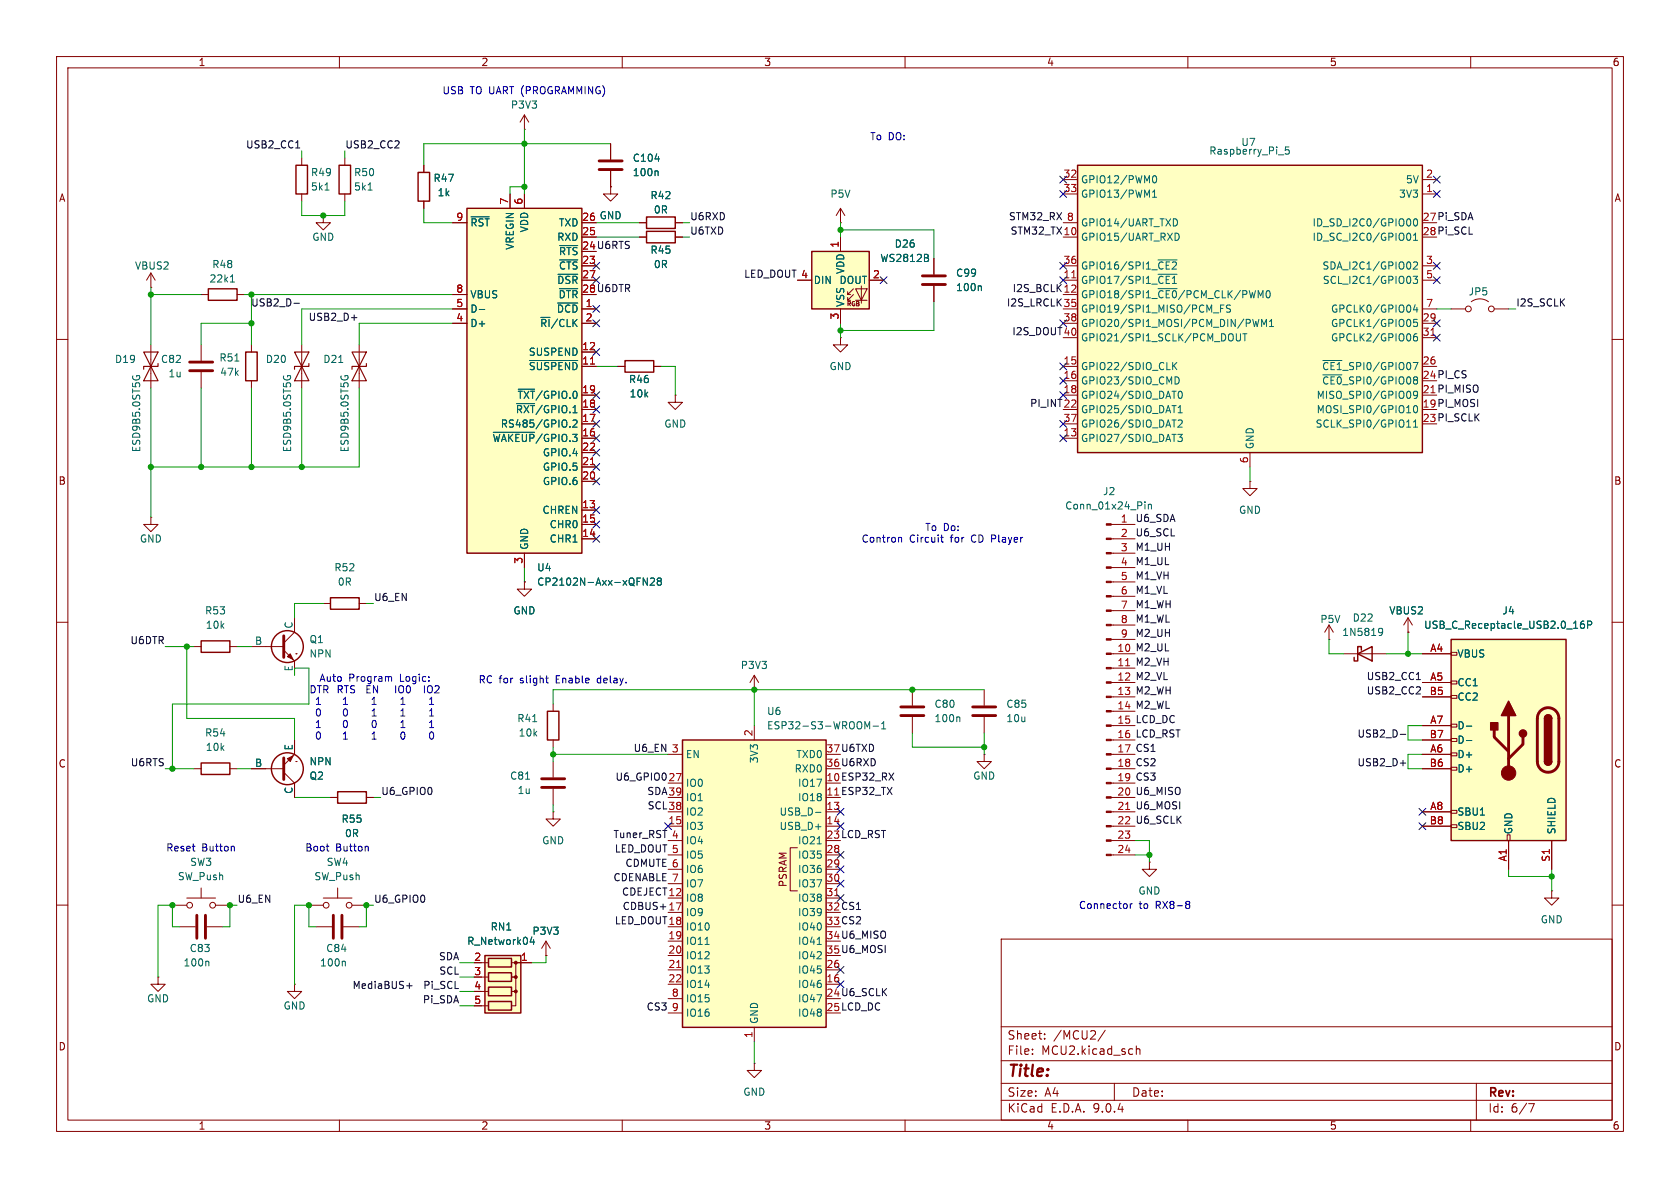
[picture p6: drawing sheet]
<svg xmlns="http://www.w3.org/2000/svg" width="297mm" height="210mm" viewBox="0 0 297 210" stroke-linecap="round" stroke-linejoin="round" font-family="sans-serif">
<g fill="none" stroke="#840000" stroke-width=".18">
<path d="M10 10h277v190h-277zM12 12h273v186h-273zM60 10v2M110 10v2M160 10v2M210 10v2M260 10v2M10 60h2M285 60h2M196.4 92.7h4.3M196.4 95.3h4.3M196.4 97.8h4.3"/>
<path d="M10 110h2M196.4 100.3h4.3M196.4 102.9h4.3M196.4 105.4h4.3M196.4 108h4.3M196.4 110.5h4.3M196.4 113h4.3M196.4 115.6h4.3M196.4 118.1h4.3M285 110h2M196.4 120.7h4.3M196.4 123.2h4.3"/>
<path d="M196.4 125.7h4.3M196.4 128.3h4.3M196.4 130.8h4.3M196.4 133.4h4.3M196.4 135.9h4.3M196.4 138.4h4.3M196.4 141h4.3M196.4 143.5h4.3M196.4 146.1h4.3M196.4 148.6h4.3M196.4 151.1h4.3M10 160h2"/>
<path d="M177 166h108v32h-108zM285 160h2M60 198v2M110 198v2M160 198v2M177 194.5h108M177 191.5h108M177 187.5h108M177 181.5h108M182.5 186.3v.1M182.5 185.5v.1M184.7 183.6v.1"/>
<path d="M184.7 182.8v.1M195.4 182.1l-1.3 2M197 191.5v3M200.9 184.9v1.5M200.9 185.5l.2-.1 .4 .1v.9M210 198v2M260 198v2M261 191.5v6.5M270.2 195.1h1l-.6 1.5"/>
</g>
<g fill="#840000" stroke="#840000" stroke-width=".18">
<path d="M195.6 92.6h.8v.2h-.8z"/>
<path d="M195.6 95.1h.8v.3h-.8z"/>
<path d="M195.6 97.7h.8v.2h-.8z"/>
<path d="M195.6 100.2h.8v.3h-.8z"/>
<path d="M195.6 102.7h.8v.3h-.8z"/>
<path d="M195.6 105.3h.8v.2h-.8z"/>
<path d="M195.6 107.8h.8v.3h-.8z"/>
<path d="M195.6 110.4h.8v.2h-.8z"/>
<path d="M195.6 112.9h.8v.3h-.8z"/>
<path d="M195.6 115.4h.8v.3h-.8z"/>
<path d="M195.6 118h.8v.2h-.8z"/>
<path d="M195.6 120.5h.8v.3h-.8z"/>
<path d="M195.6 123.1h.8v.2h-.8z"/>
<path d="M195.6 125.6h.8v.3h-.8z"/>
<path d="M195.6 128.1h.8v.3h-.8z"/>
<path d="M195.6 130.7h.8v.2h-.8z"/>
<path d="M195.6 133.2h.8v.3h-.8z"/>
<path d="M195.6 135.8h.8v.2h-.8z"/>
<path d="M195.6 138.3h.8v.3h-.8z"/>
<path d="M195.6 140.8h.8v.3h-.8z"/>
<path d="M195.6 143.4h.8v.2h-.8z"/>
<path d="M195.6 145.9h.8v.3h-.8z"/>
<path d="M195.6 148.5h.8v.2h-.8z"/>
<path d="M195.6 151h.8v.3h-.8z"/>
</g>
<path d="M199 117.7h.7M199 143.1h.7" fill="none" stroke="#a90000" stroke-width=".18"/>
<path d="M202.4 88.7v.1M202.4 89.1v.9M203 89.1v.9M203 89.3l.2-.2 .3 .1 .1 .8" fill="none" stroke="#006464" stroke-width=".18"/>
<path d="M82.5 36.8h20.4v61h-20.4z" fill="#ffffc2"/>
<g fill="none" stroke="#840000" stroke-width=".25">
<path d="M82.5 36.8h20.4v61h-20.4zM59.7 140h5.1v2h-5.1z"/>
<circle cx="50.8" cy="114.3" r="2.82"/>
</g>
<g fill="none" stroke="#840000" stroke-width=".18">
<path d="M57.1 38.1v1.3h1.3l-1.3 1.2-1.2-1.2h1.2M57.1 38.1h.1M80 39.4h2.5M90.2 34.3v2.5M92.7 34.3v2.5M107.9 25.4v2.8M107.9 30.2v2.8M80 52.1h2.5M80 54.6h2.5M80 57.2h2.5M102.9 54.6h2.5M102.9 57.2h2.5"/>
<path d="M102.9 41.9h2.5M102.9 47h2.5M102.9 49.5h2.5M148.6 59.7v1.3h1.3l-1.3 1.2-1.3-1.2h1.3M148.6 59.7h.1M102.9 62.2h2.5M102.9 64.8h2.5M102.9 69.9h2.5M102.9 72.4h2.5M102.9 74.9h2.5M102.9 77.5h2.5M26.7 91.4v1.3h1.2l-1.2 1.3-1.3-1.3h1.3"/>
<path d="M26.7 91.4h.1M92.7 97.8v2.5M102.9 80h2.5M102.9 82.6h2.5M102.9 85.1h2.5M102.9 90.2h2.5M102.9 92.7h2.5M102.9 95.3h2.5M44.4 114.3h5.8M50.2 114.9l1.9 1.9v2.6M52.1 109.2v2.6l-1.9 1.9M52.3 115.6h.1"/>
<path d="M161.3 121.9v2.8M161.3 126.7v2.8M33 158.8h5.1M35.6 157v1.8M57.1 158.8h5.1M58.4 141h1.3M59.7 157v1.8M64.8 141h1.2M203.2 152.4v1.3h1.3l-1.3 1.2-1.3-1.2h1.3M203.2 152.4h.1M27.9 172.7v1.3h1.3l-1.3 1.3-1.2-1.3h1.2M27.9 172.7h.1"/>
<path d="M30.5 160h2.5M31.7 163.8h2.8M36.6 163.8h2.8M38.1 160h2.5M52.1 174v1.3h1.2l-1.2 1.2-1.3-1.2h1.3M52.1 174h.1M54.6 160h2.5M62.2 160h2.6"/>
<circle cx="33.5" cy="160" r=".51"/>
<circle cx="37.6" cy="160" r=".51"/>
<circle cx="57.7" cy="160" r=".51"/>
<circle cx="61.7" cy="160" r=".51"/>
</g>
<g fill="none" stroke="#006464" stroke-width=".18">
<path d="M83.3 38.3h3.2M115.8 28.1h.8M116.2 30.2l.1 .2v.7M84.7 54.7h1M98.6 53.6h3.5M98.6 48.5h3.5M98.9 51h3.2M98.9 43.4h3.2M98.9 45.9h3.2M87.2 76.4h7.3M91.3 71.3h3.2M91.6 68.8h2.9"/>
<path d="M93.6 63.7h8.5M100.7 75.4v.1M101.3 74.4l.5-.2 .2 .4-.8 .9h.8M113.7 102.2l.7 1.2v-1.2M115 102.3l.5-.1 .2 .3-.8 .9h.8M116.4 102.7l-.2-.2 .2-.3h.3l.2 .2-.2 .3M116.4 102.7l-.2 .3 .1 .3 .1 .1h.4l.1-.2v-.2l-.2-.3M116.4 102.7h.3M169.5 126.7l.2 .2v.7M36.7 169.9l.2 .2v.7"/>
</g>
<path d="M104.4 64.4h.7M104.4 82.1h.7" fill="none" stroke="#a90000" stroke-width=".18"/>
<path d="M105.9 28.4h4.1M105.9 30h4.1M50.2 112.4v3.8M159.3 125h4M159.3 126.5h4M34.8 161.8v4.1M36.3 161.8v4.1" fill="none" stroke="#840000" stroke-width=".51"/>
<path d="M50.8 116.1l.5-.5 .5 1z" fill="#840000" stroke="#840000" stroke-width=".18"/>
<path d="M256.5 113h20.4v35.6h-20.4z" fill="#ffffc2"/>
<g fill="none" stroke="#840000" stroke-width=".18">
<path d="M251.5 115.6h5M256.5 115.3h1.1v.5h-1.1zM174 133.4v1.2h1.3l-1.3 1.3-1.3-1.3h1.3M174 133.4h.1M174 121.9v2.8M174 126.7v2.8M251.5 120.7h5M251.5 123.2h5M251.5 128.3h5M251.5 130.8h5M251.5 133.4h5M251.5 135.9h5"/>
<path d="M256.5 120.4h1.1v.5h-1.1zM256.5 122.9h1.1v.5h-1.1zM256.5 128h1.1v.5h-1.1zM256.5 130.6h1.1v.5h-1.1zM256.5 133.1h1.1v.5h-1.1zM256.5 135.6h1.1v.5h-1.1zM251.5 143.5h5M251.5 146.1h5M256.5 143.3h1.1v.5h-1.1zM256.5 145.8h1.1v.5h-1.1zM266.4 147.6h.6v1h-.6zM266.7 148.6v5.1"/>
<path d="M274.3 148.6v5.1M55.9 163.8h2.8M60.7 163.8h2.8"/>
</g>
<path d="M256.5 113h20.4v35.6h-20.4zM273 127a.64 .64 0 0 1 .7-.6 .64 .64 0 0 1 .6 .6M273 134.6a.64 .64 0 0 0 .7 .7 .64 .64 0 0 0 .6-.7" fill="none" stroke="#840000" stroke-width=".25"/>
<path d="M172 125h4M172 126.5h4M264.2 129v1.3l2.5 2.5M266.7 126.5v10.2M269.2 130.3v1.3l-2.5 2.5M272.3 125.7a1.91 1.91 0 0 1 2.1-.5 1.91 1.91 0 0 1 1.2 1.8v7.6a1.91 1.91 0 0 1-1.9 1.9 1.91 1.91 0 0 1-1.9-1.9v-7.7l.2-.7zM58.9 161.8v4.1M60.5 161.8v4.1" fill="none" stroke="#840000" stroke-width=".51"/>
<g fill="#840000" stroke="#840000" stroke-width=".25">
<path d="M273 127h1.3v7.6h-1.3z"/>
<path d="M273.2 126.6a.64 .64 0 0 1 .7-.2 .64 .64 0 0 1 .4 .6h-1.3z"/>
<path d="M273 134.6h1.3a.64 .64 0 0 1-.6 .7 .64 .64 0 0 1-.7-.7z"/>
<path d="M266.7 124l1.3 2.5h-2.6z"/>
<path d="M263.5 127.8h1.3v1.2h-1.3z"/>
<circle cx="269.2" cy="129.7" r=".63"/>
</g>
<circle cx="266.7" cy="136.7" r="1.27" fill="#840000" stroke="#840000" stroke-width=".18"/>
<path d="M280 109.8l-.4 .1a.86 .86 0 0 0 0 1.2l.5-.2v-.4l-.2-.2h-.3l-.2 .2M280.7 110.5l.6-.1 .1-.2-.1-.3-.6-.1v1.3M259.2 128.4h1M259.2 130.9h1M60.9 169.9l.2 .2v.7" fill="none" stroke="#006464" stroke-width=".18"/>
<path d="M85.7 168.9h6.4v10.2h-6.4z" fill="#ffffc2"/>
<g fill="none" stroke="#840000" stroke-width=".25">
<path d="M114.3 40.9h5.1v2h-5.1zM35.6 113.3h5v2h-5zM58.4 105.7h5.1v2h-5.1zM35.6 134.9h5v2h-5zM96.8 125.7h2v5.1h-2zM85.7 168.9h6.4v10.2h-6.4zM86.4 169.4h4v1.5h-4zM86.4 172h4v1.5h-4zM86.4 174.5h4v1.5h-4zM86.4 177h4v1.6h-4z"/>
<circle cx="50.8" cy="135.9" r="2.82"/>
</g>
<g fill="#840000" stroke="#840000" stroke-width=".18">
<path d="M50.8 134.1l1-.5-.5 1z"/>
<circle cx="91.2" cy="170.2" r=".25"/>
<circle cx="91.2" cy="172.7" r=".25"/>
<circle cx="91.2" cy="175.3" r=".25"/>
</g>
<g fill="none" stroke="#840000" stroke-width=".18">
<path d="M107.9 33v1.3h1.3l-1.3 1.3-1.2-1.3h1.2M107.9 33h.1M113 41.9h1.3M119.4 41.9h1.2M119.4 69.9v1.2h1.2l-1.2 1.3-1.3-1.3h1.3M119.4 69.9h.1M34.3 114.3h1.3M40.6 114.3h1.3M57.1 106.7h1.3M63.5 106.7h1.3M92.7 102.9v1.2h1.3l-1.3 1.3-1.3-1.3h1.3M92.7 102.9h.1"/>
<path d="M133.3 119.4l-.7 1.3M133.3 119.4l.8 1.3M133.3 119.4v2.5M34.3 135.9h1.3M40.6 135.9h1.3M44.4 135.9h5.8M50.2 136.5l1.9 1.9v2.6M52.1 130.8v2.6l-1.9 1.9M52.3 134.6h.1M97.8 124.5v1.2M97.8 130.8v1.3M97.8 134.6v2.8"/>
<path d="M97.8 139.4v2.8M133.3 121.9h.1M97.8 143.5v1.3h1.3l-1.3 1.3-1.3-1.3h1.3M97.8 143.5h.1M274.3 157.5v1.3h-1.3l1.3 1.2 1.3-1.2h-1.3M274.3 157.5h.1M85.1 170.2h1.3M85.1 172.7h1.3M85.1 175.3h1.3M85.1 177.8h1.3M90.4 170.2h.8v2.5h-.8h.8v2.6h-.8h.8v2.5h-.8M91.4 170.2h2.6"/>
</g>
<path d="M92.9 137.7h.7M94.2 127.6h.7M94 165.6l-.3 .9h.8M94.3 166.1v.8" fill="none" stroke="#006464" stroke-width=".18"/>
<path d="M50.2 134v3.8M95.8 137.7h4M95.8 139.2h4" fill="none" stroke="#840000" stroke-width=".51"/>
<path d="M190.5 29.2h61v50.8h-61z" fill="#ffffc2"/>
<path d="M59.9 29.2h2.1v5.1h-2.1zM73.9 30.5h2v5.1h-2zM114.3 38.4h5.1v2h-5.1zM190.5 29.2h61v50.8h-61zM36.8 51.1h5.1v2h-5.1zM240 115.6l2.6-1.3v2.5zM240.7 114.9v-.6h-.7v2.5h-.6v-.6" fill="none" stroke="#840000" stroke-width=".25"/>
<g fill="none" stroke="#840000" stroke-width=".18">
<path d="M61 27.9v1.3M61 34.3v1.3M74.9 29.2v1.3M74.9 35.6v1.2M113 39.4h1.3M119.4 39.4h1.2M188 31.8h2.5M188 34.3h2.5M188 39.4h2.5M251.5 31.8h2.5M251.5 34.3h2.5M26.7 50.8h.1"/>
<path d="M26.7 48.3v2.5M26.7 48.3l-.8 1.2M26.7 48.3l.7 1.2M35.6 52.1h1.2M41.9 52.1h1.3M188 41.9h2.5M188 47h2.5M188 49.5h2.5M188 52.1h2.5M188 54.6h2.5M188 57.2h2.5M188 59.7h2.5"/>
<path d="M251.5 47h2.5M251.5 49.5h2.5M251.5 54.6h2.5M251.5 57.2h2.5M251.5 59.7h2.5M26.7 61v7.6M35.6 61v2.8M35.6 65.8v2.8M53.3 61v7.6M188 64.8h2.5M188 67.3h2.5M188 69.9h2.5"/>
<path d="M188 72.4h2.5M188 74.9h2.5M188 77.5h2.5M251.5 64.8h2.5M221 80v2.6M234.9 113h.1M234.9 110.5l-.7 1.3M234.9 110.5l.8 1.3M234.9 110.5v2.5M237.5 115.6h7.6M248.9 111.8h.1M248.9 109.2l.8 1.3"/>
<path d="M248.9 109.2l-.7 1.3M248.9 109.2v2.6M96.5 168.9h.1M96.5 166.4l-.7 1.2M96.5 166.4l.8 1.2M96.5 166.4v2.5"/>
</g>
<g fill="none" stroke="#006464" stroke-width=".18">
<path d="M65.1 33.6h.7M203.7 31.5l.2-.3 .2-.1a.68 .68 0 0 1 .4 .6 .68 .68 0 0 1-.4 .6l-.2-.1-.2-.4M203.7 34.9h.8M203.7 34l.4-.4v1.3M207.7 38.7a.68 .68 0 0 1 .5 .6 .68 .68 0 0 1-.5 .6M226 27.4h1M227.9 26h-.6l-.1 .6 .2-.1h.4l.1 .2v.4l-.2 .1-.5-.1M249.3 38.8l.1 .4-.1 .6M250 38.8l.2-.1a.68 .68 0 0 1 .4 .6 .68 .68 0 0 1-.4 .6l-.2-.1-.1-.3zM40.7 49.9h.8M41 48.8l.1-.2v1.3M204.7 45.9h3.4"/>
<path d="M204.7 48.5h3.4M204.7 51h3.4M207.7 41.2a.64 .64 0 0 1 .8 .7 .64 .64 0 0 1-.8 .6M214.5 55.3h1M215.8 54.5h.4M216.4 53.9h-.6v1.3M217.5 54l-.4-.1-.2 .1v.4l.5 .2 .1 .3-.2 .3-.5-.1M218.6 59v1l.2 .3 .4-.1 .1-.2v-1M219.7 59h.7M220.1 59v1.3M221.5 56.5l.3 1.2 .2-.9 .3 .9 .3-1.2M223 57.7v-1.2l.5 .9 .4-.9v1.2"/>
<path d="M223.9 51.5l.2-.1a.68 .68 0 0 1 .5 .6 .68 .68 0 0 1-.5 .6l-.2-.1-.1-.3zM224.4 57.7h.8M224.4 56.8l.4-.3v1.2M249 41.2a.68 .68 0 0 1 .4 .7 .68 .68 0 0 1-.4 .6M249.3 49.1v.8M249.8 48.8h.8l-.4 .5 .3 .1v.6l-.1 .1-.6-.1M249.9 42.5h.7M249.9 46.4l.5-.1 .2 .4-.8 .9h.8M249.9 41.6l.3-.4v1.3M250.2 53.9l-.3 .9h.8M250.5 59l-.4 .1a.86 .86 0 0 0 0 1.2l.4-.2 .1-.4-.2-.2h-.4l-.1 .2M250.5 54.3v.9"/>
<path d="M250.5 56.5h-.6v.6l.2-.2 .4 .1 .1 .2-.1 .4-.1 .1-.5-.1M23.5 66.5l-.1 .3M24.2 66.6v-.2h.4l.1 .4M50.2 66.5l-.1 .3M50.8 66.6v-.2h.5l.1 .4M207.3 64.1v1.2M207.5 64.6l.5 .7M207.7 66.6a.64 .64 0 0 1 .8 .7 .64 .64 0 0 1-.8 .6M208 64.1l-.7 .7M208.2 76.8h.8l-.4 .5 .3 .1v.5l-.1 .1-.6-.1M208.3 74.4l.5-.2 .2 .4-.8 .9h.8M208.3 73h.7"/>
<path d="M208.3 72.1l.3-.4v1.3M208.4 69.3l.2-.1a.68 .68 0 0 1 .4 .6 .68 .68 0 0 1-.4 .6l-.2-.1-.1-.4zM233.9 63.7h3.3M233.9 66.3h3.3M248.7 75.5h.7M249.9 75.5h.7M249.9 74.6l.3-.4v1.3M250 71.8l.2-.1a.68 .68 0 0 1 .4 .6 .68 .68 0 0 1-.4 .7l-.2-.2-.1-.3zM250.6 69.7l-.2 .2h-.4l-.1-.2 .1-.5h.4l.1 .1a.84 .84 0 0 1-.3 1.1h-.2M243.8 111.1h.4l.2 .1a.84 .84 0 0 1-.3 1.1h-.3M244.4 111.6l-.2 .3-.4-.1"/>
</g>
<path d="M189.5 49.1h.7M253 59.3h.7" fill="none" stroke="#a90000" stroke-width=".18"/>
<path d="M33.5 64h4.1M33.5 65.5h4.1" fill="none" stroke="#840000" stroke-width=".51"/>
<path d="M25.4 62.2h2.5l-1.2 2.6zM26.7 64.8l1.2 2.5h-2.5zM27.9 64.3v.5h-2.5v.5M52.1 62.2h2.5l-1.3 2.6zM53.3 64.8l1.3 2.5h-2.5zM54.6 64.3v.5h-2.5v.5" fill="none" stroke="#840000" stroke-width=".2"/>
<path d="M120.6 130.8h25.4v50.8h-25.4z" fill="#ffffc2"/>
<path d="M43.4 62.2h2.1v5.1h-2.1zM120.6 130.8h25.4v50.8h-25.4z" fill="none" stroke="#840000" stroke-width=".25"/>
<g fill="none" stroke="#840000" stroke-width=".18">
<path d="M92.7 22.9h.1M92.7 20.3l-.8 1.3M92.7 20.3l.8 1.3M92.7 20.3v2.6M148.6 39.4h.1M148.6 36.8l-.8 1.3M148.6 36.8l.8 1.3M148.6 36.8v2.6M165.1 45.7v2.8M165.1 50.5v2.8M44.4 61v1.2M44.4 67.3v1.3"/>
<path d="M63.5 61v7.6M221 85.1v1.3h1.2l-1.2 1.2-1.3-1.2h1.3M221 85.1h.1M118.1 133.4h2.5M118.1 138.4h2.5M133.3 128.3v2.5M118.1 141h2.5M118.1 143.5h2.5M118.1 146.1h2.5M118.1 148.6h2.5M118.1 151.1h2.5M118.1 153.7h2.5"/>
<path d="M118.1 156.2h2.5M118.1 158.8h2.5M141 149.9h-1.3v7.6h1.3M146 143.5h2.6M146 146.1h2.6M146 151.1h2.6M146 153.7h2.6M146 156.2h2.6M146 158.8h2.6M118.1 161.3h2.5M118.1 163.8h2.5M118.1 166.4h2.5"/>
<path d="M118.1 168.9h2.5M118.1 171.5h2.5M118.1 174h2.5M118.1 176.5h2.5M118.1 179.1h2.5M146 171.5h2.6M146 174h2.6M133.3 188v1.2h1.3l-1.3 1.3-1.2-1.3h1.2M133.3 188h.1M133.3 181.6v2.6"/>
</g>
<g fill="none" stroke="#006464" stroke-width=".18">
<path d="M173.3 50.5l.2 .2v.7M41.5 63.8h.7M59.9 64.1h.7M60.3 66.5v.3M61 66.6v-.2h.4l.1 .4M153.3 128.5l.4-.9v1.2M154.4 128.4h.9M155.9 128.8h.7M155.9 127.9l.3-.3v1.2M144.2 143.6h.9M144.5 149.2h.7M124.6 166.9h.8"/>
<path d="M144.5 166.9h.7"/>
</g>
<path d="M147.6 158.3h.7M119.6 171h.7" fill="none" stroke="#a90000" stroke-width=".18"/>
<path d="M163.1 48.8h4M163.1 50.3h4" fill="none" stroke="#840000" stroke-width=".51"/>
<path d="M62.2 62.2h2.6l-1.3 2.6zM63.5 64.8l1.3 2.5h-2.6zM64.8 64.3v.5h-2.6v.5" fill="none" stroke="#840000" stroke-width=".2"/>
<path d="M143.5 44.5h10.2v10.1h-10.2z" fill="#ffffc2"/>
<g fill="none" stroke="#840000" stroke-width=".18">
<path d="M53.3 27.9v1.3M53.3 34.3v1.3M74.9 29.2v1.3M74.9 35.6v1.2M80 39.4h2.5M90.2 34.3v2.5M92.7 34.3v2.5M107.9 33h.1M107.9 25.4v2.8M107.9 30.2v2.8M113 39.4h1.3M119.4 39.4h1.2"/>
<path d="M80 52.1h2.5M80 54.6h2.5M80 57.2h2.5M102.9 49.5h2.5M102.9 54.6h2.5M102.9 41.9h2.5M102.9 57.2h2.5M102.9 47h2.5M113 41.9h1.3M119.4 41.9h1.2M141 49.5h2.5M148.6 41.9v2.6"/>
<path d="M148.6 54.6v2.6M149.9 52.1h.5M149.9 53.1h.5M150.9 51.1l-1 1v-.5M150.9 52.1l-1 1v-.5M151.3 51.1h2l-1 2zM151.3 53.1h2M152.3 50.5v3.1M153.7 49.5h2.5M165.1 45.7v2.8M165.1 50.5v2.8M256.5 54.6h2.6"/>
<path d="M260.1 53.3a2.54 2.54 0 0 1 3 0M264.2 54.6h2.5M102.9 64.8h2.5M102.9 62.2h2.5M102.9 69.9h2.5M102.9 72.4h2.5M102.9 74.9h2.5M102.9 77.5h2.5M109.2 64.8h1.3M115.6 64.8h1.2M92.7 97.8v2.5M102.9 80h2.5"/>
<path d="M102.9 82.6h2.5M102.9 85.1h2.5M102.9 90.2h2.5M102.9 92.7h2.5M102.9 95.3h2.5M92.7 102.9h.1M248.9 111.8h.1M251.5 115.6h5M44.4 135.9h2.6M52.1 130.8v2.6M52.1 138.4v2.6M251.5 120.7h5"/>
<path d="M251.5 123.2h5M251.5 128.3h5M251.5 130.8h5M251.5 133.4h5M251.5 135.9h5M58.4 141h1.3M64.8 141h1.2M251.5 143.5h5M251.5 146.1h5M266.7 148.6v5.1M274.3 148.6v5.1M91.4 170.2h2.6"/>
<path d="M96.5 168.9h.1"/>
<circle cx="259.6" cy="54.6" r=".51"/>
<circle cx="263.7" cy="54.6" r=".51"/>
</g>
<path d="M52.3 29.2h2.1v5.1h-2.1zM143.5 44.5h10.2v10.1h-10.2zM110.5 63.8h5.1v2h-5.1z" fill="none" stroke="#840000" stroke-width=".25"/>
<g fill="none" stroke="#006464" stroke-width=".18">
<path d="M57.5 33.6h.7M83.3 38.3h3.2M115.8 28.1h.8M116.2 30.2l.1 .2v.7M84.7 54.7h1M98.6 53.6h3.5M98.6 48.5h3.5M98.9 51h3.2M98.9 43.4h3.2M98.9 45.9h3.2M164 45.6l.2 .2-.2 .4M164 45.1v.3"/>
<path d="M173.3 50.5l.2 .2v.7M87.2 76.4h7.3M91.3 71.3h3.2M91.6 68.8h2.9M93.6 63.7h8.5M100.7 75.4v.1M101.3 74.4l.5-.2 .2 .4-.8 .9h.8M113.7 102.2l.7 1.2v-1.2M115 102.3l.5-.1 .2 .3-.8 .9h.8M116.4 102.7l-.2-.2 .2-.3h.3l.2 .2-.2 .3M116.4 102.7l-.2 .3 .1 .3 .1 .1h.4l.1-.2v-.2l-.2-.3M116.4 102.7h.3"/>
<path d="M280 109.8l-.4 .1a.86 .86 0 0 0 0 1.2l.5-.2v-.4l-.2-.2h-.3l-.2 .2M280.7 110.5l.6-.1 .1-.2-.1-.3-.6-.1v1.3M259.2 128.4h1M259.2 130.9h1M94 165.6l-.3 .9h.8M94.3 166.1v.8"/>
</g>
<path d="M52.3 26.2h.7M52 53.6h.9M62.1 56.2h1M247.5 134.9h1M247.5 129.8h1M250.4 120.1h.7M71.9 174.3h1M72.4 173.8v.9" fill="none" stroke="#0f0f0f" stroke-width=".18"/>
<g fill="none" stroke="#009600" stroke-width=".18">
<path d="M53.3 26.7v1.2M53.3 35.6v2.5h7.7v-2.5M61 26.7v1.2M74.9 36.8v2.6h5.1M92.7 22.9v11.4M92.7 33h-2.5v1.3M105.4 39.4h7.6M107.9 25.4h-33v3.8M120.6 39.4h1.3M148.6 39.4v2.5M26.7 52.1h8.9M26.7 50.8v10.2"/>
<path d="M43.2 52.1h36.8M44.4 52.1v8.9M44.4 57.2h-8.8v3.8M80 54.6h-26.7v6.4M80 57.2h-16.5v3.8M105.4 41.9h7.6M120.6 41.9h1.3M148.6 40.6h16.5v5.1M148.6 57.2v2.5M165.1 53.3v5.1h-16.5M254 54.6h2.5M266.7 54.6h1.3"/>
<path d="M26.7 68.6v22.8M35.6 68.6v14M44.4 68.6v14M53.3 68.6v14M63.5 68.6v14h-36.8M105.4 64.8h3.8M116.8 64.8h2.6v5.1M221 82.6v2.5M29.2 114.3h5.1M33 114.3v12.7h19.1v3.8M41.9 114.3h2.5M52.1 119.4v-1.3h2.5v6.4h-24.1v11.4"/>
<path d="M57.1 106.7h-5v2.5M64.8 106.7h1.2M92.7 100.3v2.6M234.9 113v2.6h2.6M245.1 115.6h6.4M248.9 111.8v3.8M29.2 135.9h5.1M41.9 135.9h2.5M97.8 132.1v2.5M97.8 133.4h20.3M133.3 121.9v6.4M161.3 129.5v2.6h12.7"/>
<path d="M174 121.9h-76.2v2.6M174 129.5v3.9M251.5 128.3h-2.6v2.5h2.6M251.5 133.4h-2.6v2.5h2.6M52.1 141h6.3M66 141h1.3M97.8 142.2v1.3M200.7 151.1h2.5M200.7 148.6h2.5v3.8M266.7 153.7v1.2h7.6M274.3 153.7v3.8M31.7 163.8h-1.2v-3.8h-2.6v12.7"/>
<path d="M41.9 160h-1.3v3.8h-1.2M55.9 163.8h-1.3v-3.8h-2.5v14M66 160h-1.2v3.8h-1.3M81.3 175.3h2.5M81.3 177.8h2.5M81.3 172.7h2.5M81.3 170.2h2.5M96.5 168.9v1.3h-2.5M133.3 184.2v3.8"/>
</g>
<g fill="none" stroke="#000084" stroke-width=".18">
<path d="M187.4 31.1l1.2 1.3M187.4 33.7l1.2 1.2M188.6 31.1l-1.2 1.3M188.6 33.7l-1.2 1.2M253.4 31.1l1.2 1.3M253.4 33.7l1.2 1.2M254.6 31.1l-1.2 1.3M254.6 33.7l-1.2 1.2M104.8 46.4l1.2 1.2M104.8 48.9l1.2 1.2M104.8 54l1.2 1.2M104.8 56.5l1.2 1.3"/>
<path d="M106 46.4l-1.2 1.2M106 48.9l-1.2 1.2M106 54l-1.2 1.2M106 56.5l-1.2 1.3M155.6 48.9l1.2 1.2M156.8 48.9l-1.2 1.2M187.4 46.4l1.2 1.2M187.4 48.9l1.2 1.2M187.4 56.5l1.2 1.3M188.6 46.4l-1.2 1.2M188.6 48.9l-1.2 1.2M188.6 56.5l-1.2 1.3"/>
<path d="M253.4 59.1l1.2 1.2M253.4 48.9l1.2 1.2M253.4 46.4l1.2 1.2M253.4 56.5l1.2 1.3M254.6 59.1l-1.2 1.2M254.6 48.9l-1.2 1.2M254.6 46.4l-1.2 1.2M254.6 56.5l-1.2 1.3M104.8 61.6l1.2 1.2M104.8 76.9l1.2 1.2M104.8 69.2l1.2 1.3M104.8 74.3l1.2 1.2"/>
<path d="M104.8 79.4l1.2 1.2M104.8 71.8l1.2 1.2M106 61.6l-1.2 1.2M106 76.9l-1.2 1.2M106 69.2l-1.2 1.3M106 74.3l-1.2 1.2M106 79.4l-1.2 1.2M106 71.8l-1.2 1.2M187.4 69.2l1.2 1.3M187.4 74.3l1.2 1.2M187.4 64.2l1.2 1.2M187.4 76.9l1.2 1.2"/>
<path d="M187.4 66.7l1.2 1.2M188.6 69.2l-1.2 1.3M188.6 74.3l-1.2 1.2M188.6 64.2l-1.2 1.2M188.6 76.9l-1.2 1.2M188.6 66.7l-1.2 1.2M104.8 81.9l1.2 1.3M104.8 84.5l1.2 1.2M104.8 89.6l1.2 1.2M104.8 92.1l1.2 1.2M104.8 94.6l1.2 1.3M106 81.9l-1.2 1.3"/>
<path d="M106 84.5l-1.2 1.2M106 89.6l-1.2 1.2M106 92.1l-1.2 1.2M106 94.6l-1.2 1.3M117.5 145.4l1.2 1.3M118.7 145.4l-1.2 1.3M148 145.4l1.2 1.3M148 150.5l1.2 1.2M148 153.1l1.2 1.2M148 155.6l1.2 1.2M148 158.1l1.2 1.3M148 142.9l1.2 1.2"/>
<path d="M149.2 145.4l-1.2 1.3M149.2 150.5l-1.2 1.2M149.2 153.1l-1.2 1.2M149.2 155.6l-1.2 1.2M149.2 158.1l-1.2 1.3M149.2 142.9l-1.2 1.2M250.9 142.9l1.2 1.2M250.9 145.4l1.2 1.3M252.1 142.9l-1.2 1.2M252.1 145.4l-1.2 1.3M148 170.8l1.2 1.3M148 173.4l1.2 1.2"/>
<path d="M149.2 170.8l-1.2 1.3M149.2 173.4l-1.2 1.2"/>
</g>
<g fill="none" stroke="#0000c2" stroke-width=".18">
<path d="M158.9 95.1h.4l.1 .7M166.3 95h.5M166.5 94.6v1.1l.3 .1M68.9 119.6l.3 .2v.6M96.5 119.9h.4M65.8 124.5h.7M65.8 123.6l.3-.3v1.2M65.8 125.7l.3-.4v1.3M65.8 129.8l.3-.4v1.3M65.8 126.6h.7M65.8 130.7h.7M65.9 127.5l.2-.2a.68 .68 0 0 1 .4 .7 .68 .68 0 0 1-.4 .6l-.2-.1-.1-.4z"/>
<path d="M70.9 127.7l.3-.4v1.3M70.9 124.5h.7M70.9 123.6l.3-.3v1.2M70.9 125.7l.3-.4v1.3M70.9 126.6h.7M70.9 128.6h.7M71 129.5l.2-.1a.68 .68 0 0 1 .4 .6 .68 .68 0 0 1-.4 .7l-.2-.2-.1-.3zM72.6 121.7l-.2 .7M75 121.2v1.3M75.9 121.2a.43 .43 0 0 1 .5 .4v.5a.42 .42 0 0 1-.4 .4 .42 .42 0 0 1-.4-.4v-.5M75.9 124.5h.8M75.9 123.6l.4-.3v1.2"/>
<path d="M75.9 125.7l.4-.4v1.3M75.9 127.7l.4-.4v1.3M75.9 126.6h.8M75.9 128.6h.8M76.1 129.5l.1-.1a.68 .68 0 0 1 .5 .6 .68 .68 0 0 1-.5 .7l-.1-.2-.2-.3zM76.9 121.3l.5-.1 .2 .4-.8 .9h.8M96.7 120.7h.2M41.2 149.6l.2 .2v.6M57.7 149.6h.4M58 150.4h.1M64.9 149.6l.2 .2v.6M199.8 159.8v.8"/>
<path d="M200.2 159.8l-.4 .2M209.9 159.3h.2l.2 .3-.2 .3M209.9 159.9h.2M210.1 159.9l.2 .2v.3l-.1 .1-.3 .1"/>
</g>
<path d="M104.4 64.4h.7M104.4 82.1h.7" fill="none" stroke="#a90000" stroke-width=".18"/>
<g fill="#009600" stroke="#009600" stroke-width=".18">
<circle cx="203.2" cy="151.1" r=".46"/>
<circle cx="274.3" cy="154.9" r=".46"/>
<circle cx="148.6" cy="40.6" r=".46"/>
<circle cx="148.6" cy="58.4" r=".46"/>
<circle cx="248.9" cy="115.6" r=".46"/>
<circle cx="133.3" cy="121.9" r=".46"/>
<circle cx="174" cy="132.1" r=".46"/>
<circle cx="161.3" cy="121.9" r=".46"/>
<circle cx="26.7" cy="82.6" r=".46"/>
<circle cx="35.6" cy="82.6" r=".46"/>
<circle cx="44.4" cy="82.6" r=".46"/>
<circle cx="44.4" cy="52.1" r=".46"/>
<circle cx="44.4" cy="57.2" r=".46"/>
<circle cx="53.3" cy="82.6" r=".46"/>
<circle cx="26.7" cy="52.1" r=".46"/>
<circle cx="97.8" cy="133.4" r=".46"/>
<circle cx="33" cy="114.3" r=".46"/>
<circle cx="92.7" cy="25.4" r=".46"/>
<circle cx="57.1" cy="38.1" r=".46"/>
<circle cx="92.7" cy="33" r=".46"/>
<circle cx="40.6" cy="160" r=".46"/>
<circle cx="30.5" cy="135.9" r=".46"/>
<circle cx="30.5" cy="160" r=".46"/>
<circle cx="64.8" cy="160" r=".46"/>
<circle cx="54.6" cy="160" r=".46"/>
</g>
<text font-size="2.8" fill="#840000" x="178" y="190.9">Title:</text>
<g font-size="2.1" fill="#840000">
<text x="178" y="184">Sheet:</text>
<text x="186.2" y="184">/MCU2/</text>
<text x="178" y="186.7">File:</text>
<text x="184.1" y="186.7">MCU2.kicad_sch</text>
<text x="178" y="196.9">KiCad</text>
<text x="178" y="194.1">Size:</text>
<text x="184.7" y="194.1">A4</text>
<text x="185.7" y="196.9">E.D.A.</text>
<text x="193.3" y="196.9">9.0.4</text>
<text x="200" y="194.1">Date:</text>
<text x="263" y="194.3">Rev:</text>
<text x="263" y="196.9">Id:</text>
<text x="267.1" y="196.9">6/7</text>
</g>
<g font-size="1.8" fill="#840000">
<text x="35" y="11.9">1</text>
<text x="85" y="11.9">2</text>
<text x="135" y="11.9">3</text>
<text x="185" y="11.9">4</text>
<text x="235" y="11.9">5</text>
<text x="285" y="11.9">6</text>
<text x="10.3" y="35.9">A</text>
<text x="285.3" y="35.9">A</text>
<text x="102.8" y="44.2">24 U6RTS</text>
<text x="102.8" y="51.8">28 U6DTR</text>
<text x="10.3" y="85.9">B</text>
<text x="285.3" y="85.9">B</text>
<text x="10.3" y="135.9">C</text>
<text x="285.3" y="135.9">C</text>
<text x="139.3" y="156.9" transform="rotate(-90 139.3 156.9)">PSRAM</text>
<text x="10.3" y="185.9">D</text>
<text x="285.3" y="185.9">D</text>
<text x="35" y="199.9">1</text>
<text x="85" y="199.9">2</text>
<text x="135" y="199.9">3</text>
<text x="185" y="199.9">4</text>
<text x="235" y="199.9">5</text>
<text x="285" y="199.9">6</text>
</g>
<g font-size="1.8" fill="#0000c2">
<text x="78.1" y="16.9">USB</text>
<text x="83.1" y="16.9">TO UART (PROGRAMMING)</text>
<text x="153.7" y="25">To DO:</text>
<text x="163.5" y="94.1">To Do:</text>
<text x="152.2" y="96.1">Contron</text>
<text x="160.8" y="96.1">Circuit</text>
<text x="168.2" y="96.1">for</text>
<text x="172" y="96.1">CD Player</text>
<text x="54.6" y="122.8">DTR RTS EN IO0 IO2</text>
<text x="55.6" y="124.8">1 1 1 1 1</text>
<text x="56.4" y="120.7">Auto</text>
<text x="61.6" y="120.7">Program</text>
<text x="70.8" y="120.7">Logic:</text>
<text x="84.5" y="121">RC for</text>
<text x="92" y="121">slight</text>
<text x="98.5" y="121">Enable</text>
<text x="106.1" y="121">delay.</text>
<text x="55.6" y="126.9">0 0 1 1 1</text>
<text x="55.6" y="128.9">1 0 0 1 1</text>
<text x="55.6" y="130.9">0 1 1 0 0</text>
<text x="29.3" y="150.7">Reset</text>
<text x="35.7" y="150.7">Button</text>
<text x="53.9" y="150.7">Boot</text>
<text x="59.3" y="150.7">Button</text>
<text x="190.6" y="160.9">Connector</text>
<text x="201.4" y="160.9">to</text>
<text x="204.4" y="160.9">RX8-8</text>
</g>
<g font-size="1.8" fill="#006464">
<text x="90.2" y="19.4">P3V3</text>
<text x="111.8" y="28.8">C104</text>
<text x="213.7" y="27.5">Raspberry_Pi_5</text>
<text x="219.4" y="26">U7</text>
<text x="54.9" y="33.9">5k1</text>
<text x="54.9" y="31.3">R49</text>
<text x="62.5" y="33.9">5k1</text>
<text x="62.5" y="31.3">R50</text>
<text x="76.5" y="32.4">R47</text>
<text x="77.3" y="34.9">1k</text>
<text x="111.8" y="31.3">100n</text>
<text x="114.9" y="35.4">R42</text>
<text x="146.7" y="35.2">P5V</text>
<text x="191" y="32.6">GPIO12/PWM0</text>
<text x="191" y="35.2">GPIO13/PWM1</text>
<text x="247.2" y="35.2">3V3</text>
<text x="248.5" y="32.6">5V</text>
<text x="83.1" y="40.2">~{RST}</text>
<text x="93.6" y="41.2" transform="rotate(-90 93.6 41.2)">VDD</text>
<text x="98.7" y="40.2">TXD</text>
<text x="102.8" y="39.1">26 GND</text>
<text x="115.5" y="37.9">0R</text>
<text x="191" y="40.2">GPIO14/UART_TXD</text>
<text x="231.9" y="40.2">ID_SD_I2C0/GPIO00</text>
<text x="23.8" y="47.9">VBUS2</text>
<text x="37.4" y="47.6">R48</text>
<text x="55.1" y="42.8">GND</text>
<text x="91" y="44.3" transform="rotate(-90 91 44.3)">VREGIN</text>
<text x="98.4" y="42.8">RXD</text>
<text x="98.7" y="45.3">~{RTS}</text>
<text x="98.7" y="47.9">~{CTS}</text>
<text x="114.9" y="45.1">R45</text>
<text x="115.5" y="47.6">0R</text>
<text x="155.5" y="46.5">WS2812B</text>
<text x="158.1" y="44">D26</text>
<text x="191" y="42.8">GPIO15/UART_RXD</text>
<text x="191" y="47.9">GPIO16/SPI1_~{CE2}</text>
<text x="231.9" y="42.8">ID_SC_I2C0/GPIO01</text>
<text x="233.7" y="47.9">SDA_I2C1/GPIO02</text>
<text x="36.9" y="50.1">22k1</text>
<text x="83.1" y="52.9">VBUS</text>
<text x="98.4" y="50.4">~{DSR}</text>
<text x="98.7" y="52.9">~{DTR}</text>
<text x="143.8" y="50.4">DIN</text>
<text x="148.3" y="50.4">DOUT</text>
<text x="149.5" y="48.5" transform="rotate(-90 149.5 48.5)">VDD</text>
<text x="168.9" y="51.7">100n</text>
<text x="168.9" y="49.1">C99</text>
<text x="191" y="50.4">GPIO17/SPI1_~{CE1}</text>
<text x="191" y="52.9">GPIO18/SPI1_~{CE0}/PCM_CLK/PWM0</text>
<text x="233.8" y="50.4">SCL_I2C1/GPIO03</text>
<text x="259.5" y="52.4">JP5</text>
<text x="83.1" y="55.5">D-</text>
<text x="83.1" y="58">D+</text>
<text x="95.4" y="58">~{RI}/CLK</text>
<text x="98.3" y="55.5">~{DCD}</text>
<text x="149.5" y="54.4" transform="rotate(-90 149.5 54.4)">VSS</text>
<text x="191" y="55.5">GPIO19/SPI1_MISO/PCM_FS</text>
<text x="191" y="58">GPIO20/SPI1_MOSI/PCM_DIN/PWM1</text>
<text x="235.2" y="55.5">GPCLK0/GPIO04</text>
<text x="235.2" y="58">GPCLK1/GPIO05</text>
<text x="20.2" y="64.4">D19</text>
<text x="28.4" y="64.4">C82</text>
<text x="38.7" y="64.1">R51</text>
<text x="46.9" y="64.4">D20</text>
<text x="57.1" y="64.4">D21</text>
<text x="93.4" y="63.1">SUSPEND</text>
<text x="93.4" y="65.6">~{SUSPEND}</text>
<text x="146.6" y="65.6">GND</text>
<text x="191" y="60.6">GPIO21/SPI1_SCLK/PCM_DOUT</text>
<text x="191" y="65.6">GPIO22/SDIO_CLK</text>
<text x="233.6" y="65.6">~{CE1}_SPI0/GPIO07</text>
<text x="235.2" y="60.6">GPCLK2/GPIO06</text>
<text x="29.7" y="66.9">1u</text>
<text x="38.8" y="66.6">47k</text>
<text x="91.4" y="70.7">~{TXT}/GPIO.0</text>
<text x="111.1" y="67.9">R46</text>
<text x="111.2" y="70.5">10k</text>
<text x="191" y="68.2">GPIO23/SDIO_CMD</text>
<text x="191" y="70.7">GPIO24/SDIO_DAT0</text>
<text x="232.7" y="70.7">MISO_SPI0/GPIO09</text>
<text x="233.6" y="68.2">~{CE0}_SPI0/GPIO08</text>
<text x="88.4" y="75.8">RS485/GPIO.2</text>
<text x="91.1" y="73.3">~{RXT}/GPIO.1</text>
<text x="117.3" y="75.8">GND</text>
<text x="191" y="73.3">GPIO25/SDIO_DAT1</text>
<text x="191" y="75.8">GPIO26/SDIO_DAT2</text>
<text x="232.5" y="75.8">SCLK_SPI0/GPIO11</text>
<text x="232.7" y="73.3">MOSI_SPI0/GPIO10</text>
<text x="25" y="80" transform="rotate(-90 25 80)">ESD9B5.0ST5G</text>
<text x="51.7" y="80" transform="rotate(-90 51.7 80)">ESD9B5.0ST5G</text>
<text x="61.8" y="80" transform="rotate(-90 61.8 80)">ESD9B5.0ST5G</text>
<text x="87" y="78.3">~{WAKEUP}/GPIO.3</text>
<text x="95.9" y="80.9">GPIO.4</text>
<text x="95.9" y="83.4">GPIO.5</text>
<text x="191" y="78.3">GPIO27/SDIO_DAT3</text>
<text x="221.8" y="79.5" transform="rotate(-90 221.8 79.5)">GND</text>
<text x="95.9" y="86">GPIO.6</text>
<text x="194.9" y="87.7">J2</text>
<text x="95.8" y="91">CHREN</text>
<text x="97.1" y="93.6">CHR0</text>
<text x="188.2" y="90.3">Conn_01x24_Pin</text>
<text x="218.9" y="91">GND</text>
<text x="24.6" y="96.1">GND</text>
<text x="59" y="101.2">R52</text>
<text x="93.6" y="97.3" transform="rotate(-90 93.6 97.3)">GND</text>
<text x="94.9" y="101.2">U4</text>
<text x="97.1" y="96.1">CHR1</text>
<text x="59.6" y="103.7">0R</text>
<text x="94.9" y="103.7">CP2102N-Axx-xQFN28</text>
<text x="36.2" y="108.8">R53</text>
<text x="36.3" y="111.4">10k</text>
<text x="51.8" y="111.2" transform="rotate(-90 51.8 111.2)">C</text>
<text x="54.6" y="113.9">Q1</text>
<text x="90.7" y="108.8">GND</text>
<text x="233.3" y="110.3">P5V</text>
<text x="237.2" y="112.6">1N5819</text>
<text x="239" y="110.1">D22</text>
<text x="245.5" y="108.8">VBUS2</text>
<text x="251.7" y="111.4">USB_C_Receptacle_USB2.0_16P</text>
<text x="265.5" y="108.8">J4</text>
<text x="45" y="114">B</text>
<text x="51.8" y="118.8" transform="rotate(-90 51.8 118.8)">E</text>
<text x="54.6" y="116.4">NPN</text>
<text x="130.9" y="118.5">P3V3</text>
<text x="257.6" y="116.4">VBUS</text>
<text x="165.1" y="125.3">C80</text>
<text x="177.8" y="125.3">C85</text>
<text x="257.6" y="121.5">CC1</text>
<text x="257.6" y="124.1">CC2</text>
<text x="36.2" y="130.4">R54</text>
<text x="91.3" y="127.9">R41</text>
<text x="91.6" y="130.4">10k</text>
<text x="135.5" y="126.6">U6</text>
<text x="135.5" y="129.1">ESP32-S3-WROOM-1</text>
<text x="165.1" y="127.9">100n</text>
<text x="177.8" y="127.9">10u</text>
<text x="257.6" y="129.1">D-</text>
<text x="257.6" y="131.7">D-</text>
<text x="36.3" y="132.9">10k</text>
<text x="45" y="135.6">B</text>
<text x="51.8" y="132.8" transform="rotate(-90 51.8 132.8)">E</text>
<text x="54.6" y="135.5">NPN</text>
<text x="121.2" y="134.2">EN</text>
<text x="134.2" y="135" transform="rotate(-90 134.2 135)">3V3</text>
<text x="140.4" y="136.8">RXD0</text>
<text x="140.7" y="134.2">TXD0</text>
<text x="257.6" y="134.2">D+</text>
<text x="257.6" y="136.8">D+</text>
<text x="51.8" y="140.4" transform="rotate(-90 51.8 140.4)">C</text>
<text x="54.6" y="138">Q2</text>
<text x="90.1" y="138">C81</text>
<text x="91.4" y="140.6">1u</text>
<text x="121.2" y="139.3">IO0</text>
<text x="121.2" y="141.8">IO1</text>
<text x="141" y="139.3">IO17</text>
<text x="141" y="141.8">IO18</text>
<text x="172" y="138">GND</text>
<text x="60.3" y="145.6">R55</text>
<text x="60.9" y="148.2">0R</text>
<text x="95.8" y="149.5">GND</text>
<text x="121.2" y="144.4">IO2</text>
<text x="121.2" y="146.9">IO3</text>
<text x="121.2" y="149.5">IO4</text>
<text x="137.7" y="144.4">USB_D-</text>
<text x="137.7" y="146.9">USB_D+</text>
<text x="141" y="149.5">IO21</text>
<text x="257.6" y="144.4">SBU1</text>
<text x="257.6" y="146.9">SBU2</text>
<text x="267.6" y="147.6" transform="rotate(-90 267.6 147.6)">GND</text>
<text x="275.2" y="147.6" transform="rotate(-90 275.2 147.6)">SHIELD</text>
<text x="31.3" y="155.8">SW_Push</text>
<text x="33.5" y="153.3">SW3</text>
<text x="55.5" y="155.8">SW_Push</text>
<text x="57.7" y="153.3">SW4</text>
<text x="121.2" y="152">IO5</text>
<text x="121.2" y="154.5">IO6</text>
<text x="141" y="152">IO35</text>
<text x="141" y="154.5">IO36</text>
<text x="121.2" y="157.1">IO7</text>
<text x="121.2" y="159.6">IO8</text>
<text x="141" y="157.1">IO37</text>
<text x="141" y="159.6">IO38</text>
<text x="201.2" y="158.3">GND</text>
<text x="82.5" y="167.2">R_Network04</text>
<text x="86.6" y="164.7">RN1</text>
<text x="94" y="165.5">P3V3</text>
<text x="121.2" y="162.2">IO9</text>
<text x="121.2" y="164.7">IO10</text>
<text x="121.2" y="167.2">IO11</text>
<text x="141" y="162.2">IO39</text>
<text x="141" y="164.7">IO40</text>
<text x="141" y="167.2">IO41</text>
<text x="272.3" y="163.4">GND</text>
<text x="32.3" y="171">100n</text>
<text x="33.4" y="168.5">C83</text>
<text x="56.5" y="171">100n</text>
<text x="57.6" y="168.5">C84</text>
<text x="121.2" y="169.8">IO12</text>
<text x="121.2" y="172.3">IO13</text>
<text x="141" y="169.8">IO42</text>
<text x="141" y="172.3">IO45</text>
<text x="25.9" y="177.4">GND</text>
<text x="50" y="178.7">GND</text>
<text x="121.2" y="174.9">IO14</text>
<text x="121.2" y="177.4">IO15</text>
<text x="121.2" y="179.9">IO16</text>
<text x="141" y="174.9">IO46</text>
<text x="141" y="177.4">IO47</text>
<text x="141" y="179.9">IO48</text>
<text x="134.2" y="181.1" transform="rotate(-90 134.2 181.1)">GND</text>
<text x="131.3" y="193.9">GND</text>
</g>
<g font-size="1.8" fill="#0f0f0f">
<text x="43.4" y="26.3">USB2_CC1</text>
<text x="61" y="26.3">USB2_CC2</text>
<text x="121.9" y="41.6">U6TXD</text>
<text x="121.9" y="39">U6RXD</text>
<text x="178.3" y="39">STM32_RX 8</text>
<text x="178.6" y="41.6">STM32_TX 10</text>
<text x="251.4" y="39.1">27 Pi_SDA</text>
<text x="251.4" y="41.7">28 Pi_SCL</text>
<text x="131.5" y="49.2">LED_DOUT 4</text>
<text x="178.9" y="51.7">I2S_BCLK 12</text>
<text x="44.3" y="54.3">USB2_D-</text>
<text x="54.5" y="56.8">USB2_D+</text>
<text x="177.9" y="54.3">I2S_LRCLK 35</text>
<text x="178.9" y="59.3">I2S_DOUT 40</text>
<text x="268" y="54.3">I2S_SCLK</text>
<text x="251.4" y="67.1">24 PI_CS</text>
<text x="251.4" y="69.6">21 PI_MISO</text>
<text x="182" y="72">PI_INT 22</text>
<text x="251.4" y="72.1">19 PI_MOSI</text>
<text x="251.4" y="74.7">23 PI_SCLK</text>
<text x="200.7" y="92.4">U6_SDA</text>
<text x="200.7" y="94.9">U6_SCL</text>
<text x="200.7" y="97.4">M1_UH</text>
<text x="200.7" y="100">M1_UL</text>
<text x="66" y="106.3">U6_EN</text>
<text x="200.7" y="107.6">M1_WH</text>
<text x="200.7" y="105.1">M1_VL</text>
<text x="200.7" y="102.5">M1_VH</text>
<text x="23" y="114">U6DTR</text>
<text x="200.7" y="112.7">M2_UH</text>
<text x="200.7" y="110.1">M1_WL</text>
<text x="200.7" y="117.8">M2_VH</text>
<text x="200.7" y="115.2">M2_UL</text>
<text x="200.7" y="125.4">M2_WL</text>
<text x="200.7" y="120.3">M2_VL</text>
<text x="200.7" y="122.8">M2_WH</text>
<text x="241.5" y="122.8">USB2_CC2</text>
<text x="241.5" y="120.3">USB2_CC1</text>
<text x="200.7" y="127.9">LCD_DC</text>
<text x="200.7" y="130.5">LCD_RST</text>
<text x="239.9" y="130.5">USB2_D-</text>
<text x="23" y="135.5">U6RTS</text>
<text x="111.9" y="133">U6_EN 3</text>
<text x="146" y="133.1">37 U6TXD</text>
<text x="146" y="135.6">36 U6RXD</text>
<text x="200.7" y="133">CS1</text>
<text x="200.7" y="135.5">CS2</text>
<text x="239.9" y="135.5">USB2_D+</text>
<text x="67.3" y="140.6">U6_GPIO0</text>
<text x="108.7" y="138.1">U6_GPIO0</text>
<text x="114.3" y="140.6">SDA39</text>
<text x="114.4" y="143.2">SCL38</text>
<text x="118.1" y="138.2">27</text>
<text x="146" y="138.2">10 ESP32_RX</text>
<text x="146" y="140.7">11 ESP32_TX</text>
<text x="200.7" y="143.2">U6_MOSI</text>
<text x="200.7" y="140.6">U6_MISO</text>
<text x="200.7" y="138.1">CS3</text>
<text x="108.4" y="148.2">Tuner_RST 4</text>
<text x="146" y="148.3">23 LCD_RST</text>
<text x="200.7" y="145.7">U6_SCLK</text>
<text x="108.4" y="155.9">CDENABLE 7</text>
<text x="108.6" y="150.8">LED_DOUT 5</text>
<text x="110.5" y="153.3">CDMUTE 6</text>
<text x="41.9" y="159.7">U6_EN</text>
<text x="66" y="159.7">U6_GPIO0</text>
<text x="109.9" y="158.4">CDEJECT12</text>
<text x="110" y="160.9">CDBUS+ 17</text>
<text x="146" y="161">32 CS1</text>
<text x="108.6" y="163.5">LED_DOUT18</text>
<text x="146" y="163.6">33 CS2</text>
<text x="146" y="166.1">34 U6_MISO</text>
<text x="77.5" y="169.8">SDA</text>
<text x="77.6" y="172.4">SCL</text>
<text x="146" y="168.7">35 U6_MOSI</text>
<text x="62.2" y="174.9">MediaBUS+</text>
<text x="74.7" y="177.5">Pi_SDA</text>
<text x="74.7" y="174.9">Pi_SCL</text>
<text x="114.2" y="178.7">CS3</text>
<text x="146" y="176.3">24 U6_SCLK</text>
<text x="146" y="178.8">25 LCD_DC</text>
</g>
<g font-size="1.8" fill="#a90000">
<text x="187.9" y="31.5">32</text>
<text x="187.9" y="34">33</text>
<text x="252" y="31.5">2</text>
<text x="252" y="34">1</text>
<text x="80.6" y="39.1">9</text>
<text x="89.9" y="36.3" transform="rotate(-90 89.9 36.3)">7</text>
<text x="92.5" y="36.3" transform="rotate(-90 92.5 36.3)">6</text>
<text x="102.8" y="41.7">25</text>
<text x="102.8" y="46.7">23</text>
<text x="102.8" y="44.2">24</text>
<text x="148.3" y="43.9" transform="rotate(-90 148.3 43.9)">1</text>
<text x="187.9" y="46.7">36</text>
<text x="252" y="46.7">3</text>
<text x="80.6" y="51.8">8</text>
<text x="102.8" y="49.3">27</text>
<text x="102.8" y="51.8">28</text>
<text x="141.5" y="49.3">4</text>
<text x="154.2" y="49.3">2</text>
<text x="187.9" y="49.3">11</text>
<text x="252" y="49.3">5</text>
<text x="80.6" y="54.4">5</text>
<text x="80.6" y="56.9">4</text>
<text x="103.4" y="54.4">1</text>
<text x="103.4" y="56.9">2</text>
<text x="148.3" y="56.6" transform="rotate(-90 148.3 56.6)">3</text>
<text x="187.9" y="56.9">38</text>
<text x="251.4" y="56.9">29</text>
<text x="251.4" y="59.4">31</text>
<text x="252" y="54.4">7</text>
<text x="102.8" y="62">12</text>
<text x="102.8" y="64.5">11</text>
<text x="187.9" y="64.5">15</text>
<text x="251.4" y="64.5">26</text>
<text x="102.8" y="69.6">19</text>
<text x="187.9" y="67.1">16</text>
<text x="187.9" y="69.6">18</text>
<text x="102.8" y="72.1">18</text>
<text x="102.8" y="74.7">17</text>
<text x="102.8" y="77.2">16</text>
<text x="187.9" y="74.7">37</text>
<text x="187.9" y="77.2">13</text>
<text x="102.8" y="79.8">22</text>
<text x="102.8" y="82.3">21</text>
<text x="220.7" y="82" transform="rotate(-90 220.7 82)">6</text>
<text x="102.8" y="84.8">20</text>
<text x="102.8" y="89.9">13</text>
<text x="102.8" y="92.5">15</text>
<text x="102.8" y="95">14</text>
<text x="198" y="92.5">1</text>
<text x="198" y="95">2</text>
<text x="92.5" y="99.8" transform="rotate(-90 92.5 99.8)">3</text>
<text x="198" y="97.5">3</text>
<text x="198" y="100.1">4</text>
<text x="198" y="102.6">5</text>
<text x="198" y="105.2">6</text>
<text x="198" y="107.7">7</text>
<text x="198" y="110.2">8</text>
<text x="198" y="112.8">9</text>
<text x="197.4" y="115.3">10</text>
<text x="197.4" y="117.9">11</text>
<text x="252.7" y="115.3">A4</text>
<text x="197.4" y="120.4">12</text>
<text x="197.4" y="122.9">13</text>
<text x="197.4" y="125.5">14</text>
<text x="252.7" y="122.9">B5</text>
<text x="252.7" y="120.4">A5</text>
<text x="133.1" y="130.2" transform="rotate(-90 133.1 130.2)">2</text>
<text x="197.4" y="128">15</text>
<text x="197.4" y="130.6">16</text>
<text x="252.7" y="130.6">B7</text>
<text x="252.7" y="128">A7</text>
<text x="197.4" y="133.1">17</text>
<text x="197.4" y="135.6">18</text>
<text x="252.7" y="135.6">B6</text>
<text x="252.7" y="133.1">A6</text>
<text x="146" y="143.3">13</text>
<text x="197.4" y="138.2">19</text>
<text x="197.4" y="140.7">20</text>
<text x="197.4" y="143.3">21</text>
<text x="252.7" y="143.3">A8</text>
<text x="118.1" y="145.8">15</text>
<text x="146" y="145.8">14</text>
<text x="197.4" y="145.8">22</text>
<text x="197.4" y="148.3">23</text>
<text x="252.7" y="145.8">B8</text>
<text x="146" y="150.9">28</text>
<text x="146" y="153.4">29</text>
<text x="146" y="156">30</text>
<text x="197.4" y="150.9">24</text>
<text x="266.4" y="152.4" transform="rotate(-90 266.4 152.4)">A1</text>
<text x="274.1" y="152.4" transform="rotate(-90 274.1 152.4)">S1</text>
<text x="146" y="158.5">31</text>
<text x="118.1" y="166.1">19</text>
<text x="83.7" y="169.9">2</text>
<text x="83.7" y="172.5">3</text>
<text x="92" y="169.9">1</text>
<text x="118.1" y="168.7">20</text>
<text x="118.1" y="171.2">21</text>
<text x="118.1" y="173.7">22</text>
<text x="146" y="171.2">26</text>
<text x="146" y="173.7">16</text>
<text x="83.7" y="175">4</text>
<text x="83.7" y="177.5">5</text>
<text x="118.7" y="176.3">8</text>
<text x="118.7" y="178.8">9</text>
<text x="133.1" y="183.6" transform="rotate(-90 133.1 183.6)">1</text>
</g>
<text font-size="1.1" fill="#840000" x="149.6" y="54.3">RGB</text>
</svg>
